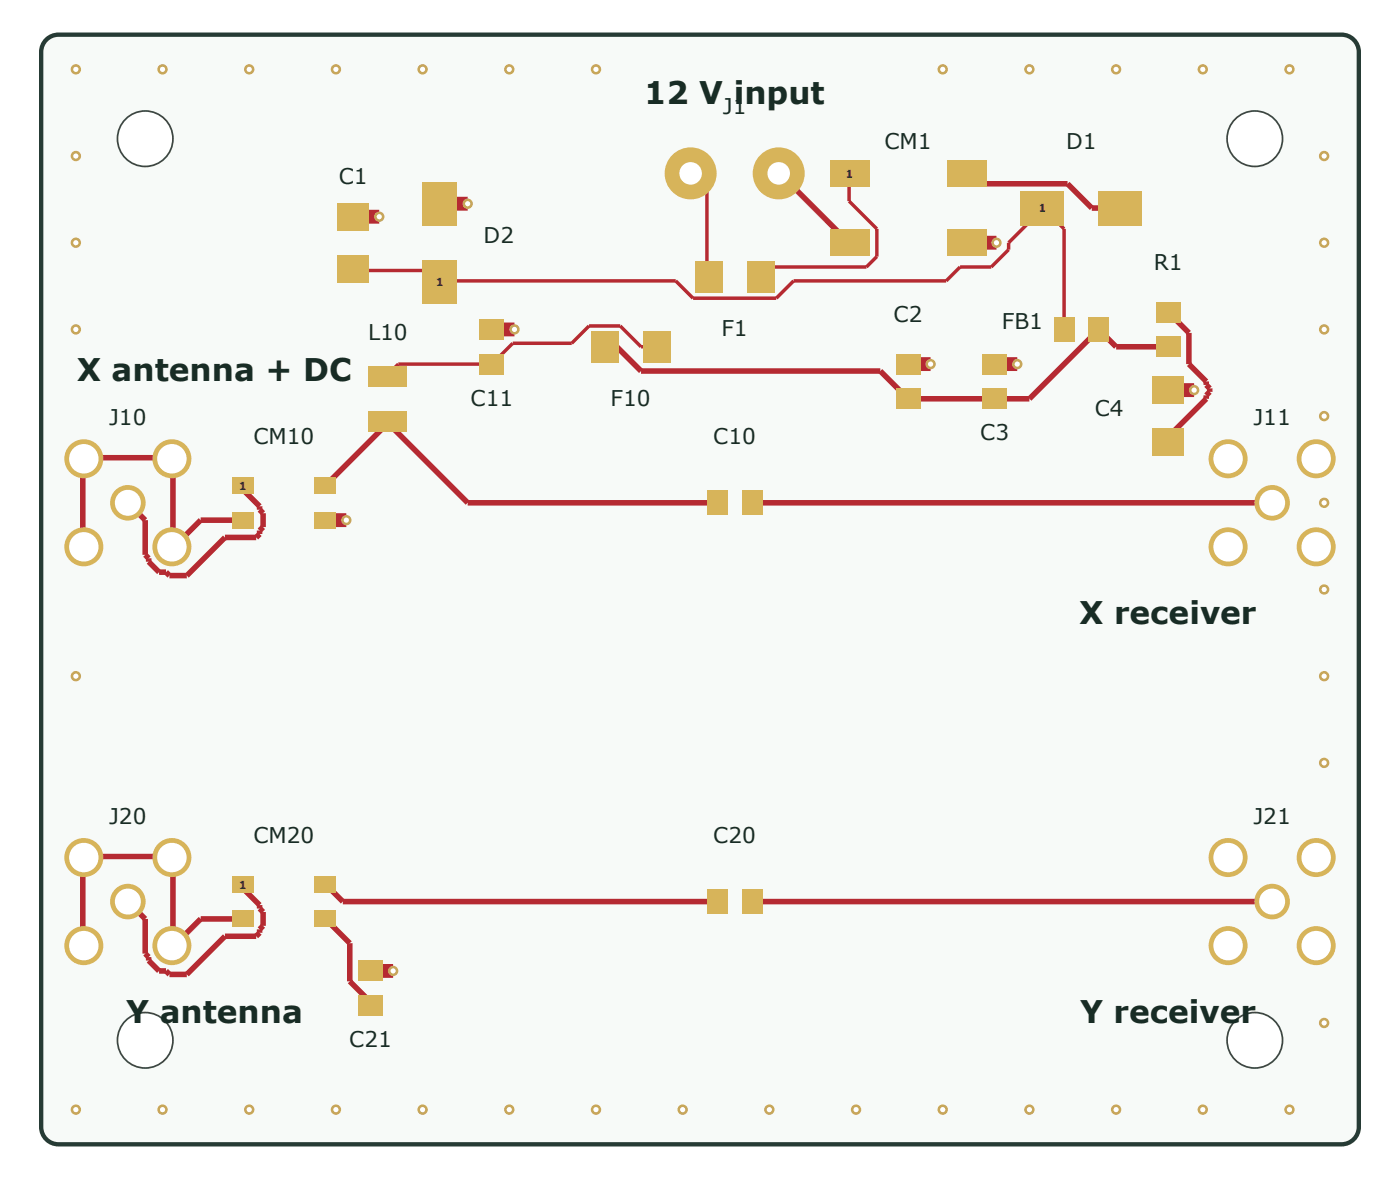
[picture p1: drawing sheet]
<svg xmlns="http://www.w3.org/2000/svg" width="141mm" height="119mm" viewBox="0 0 141 119" stroke-linecap="round" stroke-linejoin="round" font-family="sans-serif">
<path d="M4.6 4l.8-.5h.5h129a1.74 1.74 0 0 1 1.7 1.7v108.1a1.74 1.74 0 0 1-1.7 1.7h-129a1.74 1.74 0 0 1-1.8-1.7v-108.1l.1-.4z" fill="#f7faf8" stroke="#263b35" stroke-width=".44"/>
<path d="M35.5 21.8h2.6M44.2 20.5h2.8M49.5 33.1h2.2M91.3 36.6h2.3M97.2 24.4h3M100 36.6h2.3M117.4 39.2h2.7M32.7 52.3h2.1M37.3 97.6h2.2" fill="none" stroke="#b52a32" stroke-width="1.4" stroke-linecap="butt"/>
<g fill="#000" stroke="#b52a32" stroke-width=".56">
<path d="M78.4 17.4l7 7zM97.2 17.4l1.1 1.1zM107.3 18.5l2.5 2.4zM62 34.9l2.5 2.4zM110.5 33.1l1.7 1.8zM103.5 40.1l7-7zM117.4 31.4l2.1 2.1zM119.5 36.6l1.8 1.7zM121.3 38.7l.3 .3zM121.3 39.7l.3-.3zM8.3 46l.1 .1zM8.4 55l-.1 .1z"/>
<path d="M12.9 50.6l1.7 1.7zM14.6 55.8l.3 .3zM14.9 56.5l1.1 1zM16.7 57.5l.3 .4zM17.3 55l.1 .1zM17.3 46.1l.1-.1zM20.2 52.3l-2.8 2.8zM22.6 54l-3.8 3.9zM26.1 53.7l-.3 .3zM26.1 53.3l.4-.3zM24.4 49.2l1.7 1.7zM26.1 51.2l.4 .4z"/>
<path d="M32.7 48.8l6.3-6.3zM39 42.5l8 8.1zM88.5 37.3l2.8 2.8zM121.3 40.1l-3.9 3.8zM8.3 86.1l.1 .1zM8.3 95.2l.1-.1zM12.9 90.6l1.7 1.8zM14.6 95.9l.3 .3zM14.9 96.6l1.1 1zM16.7 97.6l.3 .4zM17.3 95.1l.1 .1zM17.4 86.1l-.1 .1z"/>
<path d="M20.2 92.4l-2.8 2.8zM22.6 94.1l-3.8 3.9zM26.1 93.8l-.3 .3zM26.5 93.1l-.4 .3zM24.4 89.2l1.7 1.8zM26.1 91.3l.4 .4zM32.7 92.4l2.5 2.4zM32.7 88.9l1.8 1.7zM35.2 98.7l2.1 2.1z"/>
</g>
<g fill="none" stroke="#b52a32" stroke-width=".56">
<path d="M78.3 17.4h.1M97.2 17.4h.1M98.3 18.5h9M60.8 34.9h1.2M64.5 37.3h24M85.4 24.4h.1M109.8 20.9h2.9M112.2 34.9h5.2M119.5 33.5v3.1M121.3 38.3v.4M121.3 39.7v.4M121.6 39v.4"/>
<path d="M8.3 55.1v-9.1h9.1v9.1M14.6 52.3v3.5M14.9 56.1v.4M16 57.5h.7M17 57.9h1.8M20.2 52.3h4.2M22.6 54h3.2M24.4 48.8v.4M26.1 50.9v.3M26.1 53.3v.4M26.5 51.6v1.4M32.7 48.8h.1"/>
<path d="M39 42.4v.1M47 50.6h25.1M75.6 50.6h52.3M91.3 40.1h12.2M117.4 43.9v.5M8.3 95.2v-9.1h9.1v9.1M14.6 92.4v3.5M14.9 96.2v.4M16 97.6h.7M17 98h1.8M20.2 92.4h4.2M22.6 94.1h3.2"/>
<path d="M24.4 88.9v.3M26.1 91v.3M26.1 93.4v.4M26.5 91.7v1.4M32.7 92.4h.1M32.7 88.9h.1M34.5 90.6h37.6M35.2 94.8v3.9M75.6 90.6h52.3M37.3 100.8v.3"/>
</g>
<g fill="none" stroke="#b52a32" stroke-width=".35">
<path d="M69.3 17.4h.1M71.1 19.2v8.7h.2M85.4 17.4v2.8M35.5 27v.2h7.7M39 37.7v.1M40 36.6h9.5M51.6 34.5h5.9M59.2 32.8h3.2M64.5 34.9h1.5M67.9 28.2h-23.7v.1M69.7 30h8.3M76.5 27.9h.2"/>
<path d="M77.7 26.8h9.4M79.8 28.2h15.3M88.2 23v2.8M96.5 26.8h3.2M101.4 24.4v.7M104.8 20.9h.1M107 23v10.1"/>
</g>
<g fill="#000" stroke="#b52a32" stroke-width=".35">
<path d="M69.3 17.4l1.8 1.8zM39 37.7l1-1.1zM43.2 27.2l1 1zM51.6 34.5l-2.1 2.1zM59.2 32.8l-1.7 1.7zM62.4 32.8l2.1 2.1zM67.9 28.2l1.8 1.8zM76.7 27.9l1-1.1zM78 30l1.8-1.8zM88.2 25.8l-1.1 1zM85.4 20.2l2.8 2.8zM95.1 28.2l1.4-1.4z"/>
<path d="M101.4 25.1l-1.7 1.7zM104.9 20.9l2.1 2.1zM104.9 20.9l-3.5 3.5z"/>
</g>
<circle cx="69.4" cy="17.4" r="2.61" fill="#d7b45a"/>
<circle cx="69.4" cy="17.4" r="1.13" fill="#fff"/>
<circle cx="78.3" cy="17.4" r="2.61" fill="#d7b45a"/>
<circle cx="78.3" cy="17.4" r="1.13" fill="#fff"/>
<g fill="#d7b45a">
<path d="M69.9 26.3h2.7v3.2h-2.7z"/>
<path d="M75.1 26.3h2.8v3.2h-2.8z"/>
<path d="M83.5 16.1h3.9v2.6h-3.9z"/>
<path d="M83.5 23.1h3.9v2.6h-3.9z"/>
<path d="M95.2 23.1h3.9v2.6h-3.9z"/>
<path d="M95.2 16.1h3.9v2.6h-3.9z"/>
<path d="M102.6 19.2h4.4v3.5h-4.4z"/>
<path d="M110.5 19.2h4.3v3.5h-4.3z"/>
<path d="M105.9 31.9h2.1v2.4h-2.1z"/>
<path d="M109.4 31.9h2.1v2.4h-2.1z"/>
<path d="M90.1 39h2.4v2.1h-2.4z"/>
<path d="M90.1 35.6h2.4v2.1h-2.4z"/>
<path d="M98.8 39h2.4v2.1h-2.4z"/>
<path d="M98.8 35.6h2.4v2.1h-2.4z"/>
<path d="M116.2 33.8h2.5v2.1h-2.5z"/>
<path d="M116.2 30.3h2.5v2.1h-2.5z"/>
<path d="M115.9 43.1h3.1v2.7h-3.1z"/>
<path d="M115.9 37.8h3.1v2.8h-3.1z"/>
<path d="M42.5 26.1h3.5v4.4h-3.5z"/>
<path d="M42.5 18.3h3.5v4.4h-3.5z"/>
<path d="M33.9 25.6h3.2v2.8h-3.2z"/>
<path d="M33.9 20.4h3.2v2.8h-3.2z"/>
<circle cx="12.9" cy="50.6" r="1.79"/>
</g>
<circle cx="12.9" cy="50.6" r="1.31" fill="#fff"/>
<circle cx="17.3" cy="55" r="1.96" fill="#d7b45a"/>
<circle cx="17.3" cy="55" r="1.48" fill="#fff"/>
<circle cx="17.3" cy="46.1" r="1.96" fill="#d7b45a"/>
<circle cx="17.3" cy="46.1" r="1.48" fill="#fff"/>
<circle cx="8.4" cy="46.1" r="1.96" fill="#d7b45a"/>
<circle cx="8.4" cy="46.1" r="1.48" fill="#fff"/>
<circle cx="8.4" cy="55" r="1.96" fill="#d7b45a"/>
<circle cx="8.4" cy="55" r="1.48" fill="#fff"/>
<g fill="#d7b45a">
<path d="M23.3 48h2.2v1.6h-2.2z"/>
<path d="M23.3 51.5h2.2v1.6h-2.2z"/>
<path d="M31.6 51.5h2.2v1.6h-2.2z"/>
<path d="M31.6 48h2.2v1.6h-2.2z"/>
<circle cx="127.9" cy="50.6" r="1.79"/>
</g>
<circle cx="127.9" cy="50.6" r="1.31" fill="#fff"/>
<circle cx="123.5" cy="46.1" r="1.96" fill="#d7b45a"/>
<circle cx="123.5" cy="46.1" r="1.48" fill="#fff"/>
<circle cx="123.5" cy="55" r="1.96" fill="#d7b45a"/>
<circle cx="123.5" cy="55" r="1.48" fill="#fff"/>
<circle cx="132.3" cy="55" r="1.96" fill="#d7b45a"/>
<circle cx="132.3" cy="55" r="1.48" fill="#fff"/>
<circle cx="132.3" cy="46.1" r="1.96" fill="#d7b45a"/>
<circle cx="132.3" cy="46.1" r="1.48" fill="#fff"/>
<g fill="#d7b45a">
<path d="M71.1 49.3h2.1v2.5h-2.1z"/>
<path d="M74.6 49.3h2.1v2.5h-2.1z"/>
<path d="M37.1 41.3h3.8v2.1h-3.8z"/>
<path d="M37.1 36.8h3.8v2.1h-3.8z"/>
<path d="M48.2 35.6h2.5v2.1h-2.5z"/>
<path d="M48.2 32.1h2.5v2.1h-2.5z"/>
<path d="M59.4 33.3h2.8v3.1h-2.8z"/>
<path d="M64.6 33.3h2.8v3.1h-2.8z"/>
<circle cx="12.9" cy="90.6" r="1.79"/>
</g>
<circle cx="12.9" cy="90.6" r="1.31" fill="#fff"/>
<circle cx="17.3" cy="95.1" r="1.96" fill="#d7b45a"/>
<circle cx="17.3" cy="95.1" r="1.48" fill="#fff"/>
<circle cx="17.3" cy="86.2" r="1.96" fill="#d7b45a"/>
<circle cx="17.3" cy="86.2" r="1.48" fill="#fff"/>
<circle cx="8.4" cy="86.2" r="1.96" fill="#d7b45a"/>
<circle cx="8.4" cy="86.2" r="1.48" fill="#fff"/>
<circle cx="8.4" cy="95.1" r="1.96" fill="#d7b45a"/>
<circle cx="8.4" cy="95.1" r="1.48" fill="#fff"/>
<g fill="#d7b45a">
<path d="M23.3 88.1h2.2v1.6h-2.2z"/>
<path d="M23.3 91.6h2.2v1.6h-2.2z"/>
<path d="M31.6 91.6h2.2v1.6h-2.2z"/>
<path d="M31.6 88.1h2.2v1.6h-2.2z"/>
<circle cx="127.9" cy="90.6" r="1.79"/>
</g>
<circle cx="127.9" cy="90.6" r="1.31" fill="#fff"/>
<circle cx="123.5" cy="86.2" r="1.96" fill="#d7b45a"/>
<circle cx="123.5" cy="86.2" r="1.48" fill="#fff"/>
<circle cx="123.5" cy="95.1" r="1.96" fill="#d7b45a"/>
<circle cx="123.5" cy="95.1" r="1.48" fill="#fff"/>
<circle cx="132.3" cy="95.1" r="1.96" fill="#d7b45a"/>
<circle cx="132.3" cy="95.1" r="1.48" fill="#fff"/>
<circle cx="132.3" cy="86.2" r="1.96" fill="#d7b45a"/>
<circle cx="132.3" cy="86.2" r="1.48" fill="#fff"/>
<g fill="#d7b45a">
<path d="M71.1 89.4h2.1v2.5h-2.1z"/>
<path d="M74.6 89.4h2.1v2.5h-2.1z"/>
<path d="M36 100.1h2.5v2h-2.5z"/>
<path d="M36 96.6h2.5v2.1h-2.5z"/>
</g>
<circle cx="100.2" cy="24.4" r=".52" fill="#c7a75a"/>
<circle cx="100.2" cy="24.4" r=".26" fill="#fff"/>
<circle cx="93.6" cy="36.6" r=".52" fill="#c7a75a"/>
<circle cx="93.6" cy="36.6" r=".26" fill="#fff"/>
<circle cx="102.3" cy="36.6" r=".52" fill="#c7a75a"/>
<circle cx="102.3" cy="36.6" r=".26" fill="#fff"/>
<circle cx="120.1" cy="39.2" r=".52" fill="#c7a75a"/>
<circle cx="120.1" cy="39.2" r=".26" fill="#fff"/>
<circle cx="47" cy="20.5" r=".52" fill="#c7a75a"/>
<circle cx="47" cy="20.5" r=".26" fill="#fff"/>
<circle cx="38.1" cy="21.8" r=".52" fill="#c7a75a"/>
<circle cx="38.1" cy="21.8" r=".26" fill="#fff"/>
<circle cx="34.8" cy="52.3" r=".52" fill="#c7a75a"/>
<circle cx="34.8" cy="52.3" r=".26" fill="#fff"/>
<circle cx="51.7" cy="33.1" r=".52" fill="#c7a75a"/>
<circle cx="51.7" cy="33.1" r=".26" fill="#fff"/>
<circle cx="39.5" cy="97.6" r=".52" fill="#c7a75a"/>
<circle cx="39.5" cy="97.6" r=".26" fill="#fff"/>
<circle cx="7.6" cy="7" r=".52" fill="#c7a75a"/>
<circle cx="7.6" cy="7" r=".26" fill="#fff"/>
<circle cx="7.6" cy="111.6" r=".52" fill="#c7a75a"/>
<circle cx="7.6" cy="111.6" r=".26" fill="#fff"/>
<circle cx="16.3" cy="7" r=".52" fill="#c7a75a"/>
<circle cx="16.3" cy="7" r=".26" fill="#fff"/>
<circle cx="16.3" cy="111.6" r=".52" fill="#c7a75a"/>
<circle cx="16.3" cy="111.6" r=".26" fill="#fff"/>
<circle cx="25.1" cy="7" r=".52" fill="#c7a75a"/>
<circle cx="25.1" cy="7" r=".26" fill="#fff"/>
<circle cx="25.1" cy="111.6" r=".52" fill="#c7a75a"/>
<circle cx="25.1" cy="111.6" r=".26" fill="#fff"/>
<circle cx="33.8" cy="7" r=".52" fill="#c7a75a"/>
<circle cx="33.8" cy="7" r=".26" fill="#fff"/>
<circle cx="33.8" cy="111.6" r=".52" fill="#c7a75a"/>
<circle cx="33.8" cy="111.6" r=".26" fill="#fff"/>
<circle cx="42.5" cy="7" r=".52" fill="#c7a75a"/>
<circle cx="42.5" cy="7" r=".26" fill="#fff"/>
<circle cx="42.5" cy="111.6" r=".52" fill="#c7a75a"/>
<circle cx="42.5" cy="111.6" r=".26" fill="#fff"/>
<circle cx="51.2" cy="7" r=".52" fill="#c7a75a"/>
<circle cx="51.2" cy="7" r=".26" fill="#fff"/>
<circle cx="51.2" cy="111.6" r=".52" fill="#c7a75a"/>
<circle cx="51.2" cy="111.6" r=".26" fill="#fff"/>
<circle cx="59.9" cy="7" r=".52" fill="#c7a75a"/>
<circle cx="59.9" cy="7" r=".26" fill="#fff"/>
<circle cx="59.9" cy="111.6" r=".52" fill="#c7a75a"/>
<circle cx="59.9" cy="111.6" r=".26" fill="#fff"/>
<circle cx="68.6" cy="111.6" r=".52" fill="#c7a75a"/>
<circle cx="68.6" cy="111.6" r=".26" fill="#fff"/>
<circle cx="77.4" cy="111.6" r=".52" fill="#c7a75a"/>
<circle cx="77.4" cy="111.6" r=".26" fill="#fff"/>
<circle cx="86.1" cy="111.6" r=".52" fill="#c7a75a"/>
<circle cx="86.1" cy="111.6" r=".26" fill="#fff"/>
<circle cx="94.8" cy="7" r=".52" fill="#c7a75a"/>
<circle cx="94.8" cy="7" r=".26" fill="#fff"/>
<circle cx="94.8" cy="111.6" r=".52" fill="#c7a75a"/>
<circle cx="94.8" cy="111.6" r=".26" fill="#fff"/>
<circle cx="103.5" cy="7" r=".52" fill="#c7a75a"/>
<circle cx="103.5" cy="7" r=".26" fill="#fff"/>
<circle cx="103.5" cy="111.6" r=".52" fill="#c7a75a"/>
<circle cx="103.5" cy="111.6" r=".26" fill="#fff"/>
<circle cx="112.2" cy="7" r=".52" fill="#c7a75a"/>
<circle cx="112.2" cy="7" r=".26" fill="#fff"/>
<circle cx="112.2" cy="111.6" r=".52" fill="#c7a75a"/>
<circle cx="112.2" cy="111.6" r=".26" fill="#fff"/>
<circle cx="120.9" cy="7" r=".52" fill="#c7a75a"/>
<circle cx="120.9" cy="7" r=".26" fill="#fff"/>
<circle cx="120.9" cy="111.6" r=".52" fill="#c7a75a"/>
<circle cx="120.9" cy="111.6" r=".26" fill="#fff"/>
<circle cx="129.6" cy="7" r=".52" fill="#c7a75a"/>
<circle cx="129.6" cy="7" r=".26" fill="#fff"/>
<circle cx="129.6" cy="111.6" r=".52" fill="#c7a75a"/>
<circle cx="129.6" cy="111.6" r=".26" fill="#fff"/>
<circle cx="7.6" cy="15.7" r=".52" fill="#c7a75a"/>
<circle cx="7.6" cy="15.7" r=".26" fill="#fff"/>
<circle cx="133.1" cy="15.7" r=".52" fill="#c7a75a"/>
<circle cx="133.1" cy="15.7" r=".26" fill="#fff"/>
<circle cx="7.6" cy="24.4" r=".52" fill="#c7a75a"/>
<circle cx="7.6" cy="24.4" r=".26" fill="#fff"/>
<circle cx="133.1" cy="24.4" r=".52" fill="#c7a75a"/>
<circle cx="133.1" cy="24.4" r=".26" fill="#fff"/>
<circle cx="7.6" cy="33.1" r=".52" fill="#c7a75a"/>
<circle cx="7.6" cy="33.1" r=".26" fill="#fff"/>
<circle cx="133.1" cy="33.1" r=".52" fill="#c7a75a"/>
<circle cx="133.1" cy="33.1" r=".26" fill="#fff"/>
<circle cx="133.1" cy="41.8" r=".52" fill="#c7a75a"/>
<circle cx="133.1" cy="41.8" r=".26" fill="#fff"/>
<circle cx="133.1" cy="50.6" r=".52" fill="#c7a75a"/>
<circle cx="133.1" cy="50.6" r=".26" fill="#fff"/>
<circle cx="133.1" cy="59.3" r=".52" fill="#c7a75a"/>
<circle cx="133.1" cy="59.3" r=".26" fill="#fff"/>
<circle cx="7.6" cy="68" r=".52" fill="#c7a75a"/>
<circle cx="7.6" cy="68" r=".26" fill="#fff"/>
<circle cx="133.1" cy="68" r=".52" fill="#c7a75a"/>
<circle cx="133.1" cy="68" r=".26" fill="#fff"/>
<circle cx="133.1" cy="76.7" r=".52" fill="#c7a75a"/>
<circle cx="133.1" cy="76.7" r=".26" fill="#fff"/>
<circle cx="133.1" cy="102.8" r=".52" fill="#c7a75a"/>
<circle cx="133.1" cy="102.8" r=".26" fill="#fff"/>
<g fill="#fff" stroke="#444" stroke-width=".17">
<circle cx="14.6" cy="13.9" r="2.79"/>
<circle cx="14.6" cy="104.6" r="2.79"/>
<circle cx="126.2" cy="13.9" r="2.79"/>
<circle cx="126.2" cy="104.6" r="2.79"/>
</g>
<g font-size="3.1" fill="#182c25">
<text x="64.8" y="10.5">12 V input</text>
<text x="7.8" y="38.3">X antenna + DC</text>
<text x="108.5" y="62.8">X receiver</text>
<text x="12.7" y="102.8">Y antenna</text>
<text x="108.6" y="102.8">Y receiver</text>
</g>
<g font-size="2.2" fill="#182c25">
<text x="72.7" y="11.5">J1</text>
<text x="88.9" y="15">CM1</text>
<text x="107.2" y="15">D1</text>
<text x="34.1" y="18.5">C1</text>
<text x="48.6" y="24.4">D2</text>
<text x="116" y="27.2">R1</text>
<text x="37" y="34.2">L10</text>
<text x="72.5" y="33.8">F1</text>
<text x="89.8" y="32.4">C2</text>
<text x="100.7" y="33.1">FB1</text>
<text x="47.3" y="40.8">C11</text>
<text x="61.4" y="40.8">F10</text>
<text x="110.1" y="41.8">C4</text>
<text x="11" y="42.7">J10</text>
<text x="25.5" y="44.6">CM10</text>
<text x="71.7" y="44.6">C10</text>
<text x="98.6" y="44.3">C3</text>
<text x="126" y="42.7">J11</text>
<text x="11" y="82.8">J20</text>
<text x="126" y="82.8">J21</text>
<text x="25.5" y="84.7">CM20</text>
<text x="71.7" y="84.7">C20</text>
<text x="35.1" y="105.3">C21</text>
</g>
<g font-size="1.1" fill="#482f00">
<text x="85" y="17.9">1</text>
<text x="104.4" y="21.4">1</text>
<text x="43.8" y="28.8">1</text>
<text x="24" y="49.2">1</text>
<text x="24" y="89.3">1</text>
</g>
</svg>
